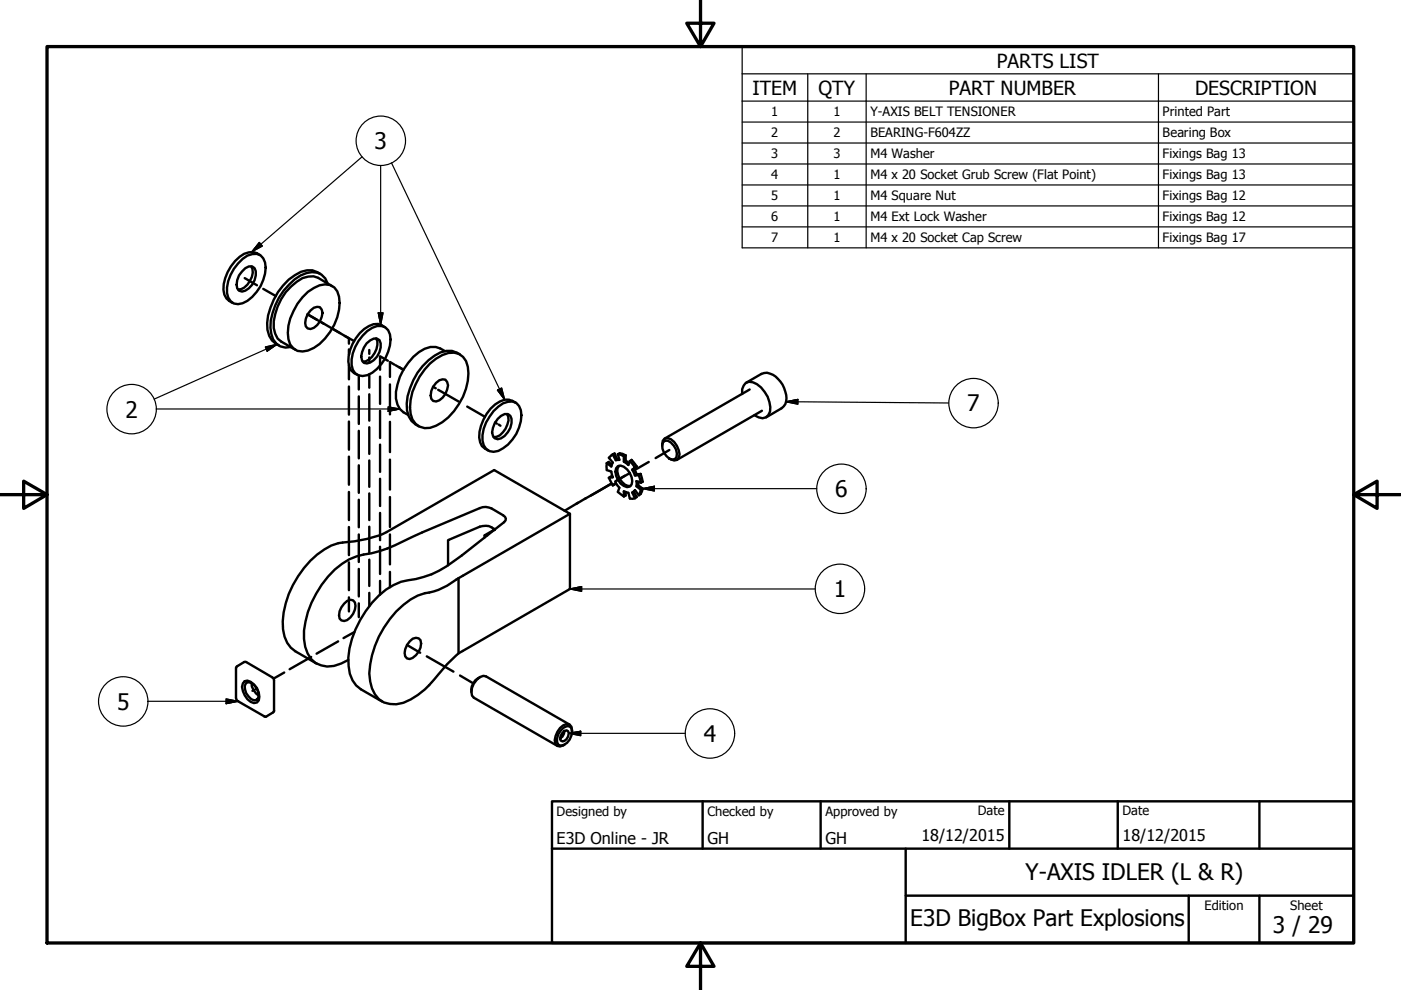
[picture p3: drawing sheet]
<svg xmlns="http://www.w3.org/2000/svg" width="297mm" height="210mm" viewBox="0 0 297 210" stroke-linecap="round" stroke-linejoin="round" font-family="sans-serif">
<!-- layer: Tweak Trail (ISO) -->
<g fill="none" stroke="#000" stroke-width=".51">
<path d="M51.9 59l2.6 1.5M55.8 61.2l2.7 1.6M65.2 66.6l6.9 4M70.5 69.7l3.5 2v1.2M73.1 71.2l2 1.1M74 74.1v1.1M74 77.4v3M76.1 79.6v3M78.3 74.2v.8M78.3 75.8v.8M78.3 79.3v2.9M80.6 79.9v5.7"/>
<path d="M82.2 76.5l-1.6-1v2.9M83.6 77.3l-.9-.6v3.2M83.9 77.4l1.6 1-.9-.6M74 82v5.9M74 89.4v5.9M74 96.8v6M76.1 84v5.9M76.1 91.3v5.9M76.1 98.7v5.8M78.3 83.6v5.6M78.3 90.6v5.6M78.3 97.6v5.6"/>
<path d="M80.6 87.1v5.8M80.6 94.3v5.7M82.7 81.5v6.4M82.7 89.4v6.5M82.7 97.4v6.4M91.8 82l.6 .3M92.9 82.6l4.3 2.5M99.1 86.2l3.7 2.2M105 89.6l.3 .2M105.7 90l.4 .3M137.5 98l-2.9 1.7M141.9 95.4l-2.9 1.7"/>
<path d="M74 104.3v6M74 111.7v6M74 119.2v5.9M76.1 106v5.8M76.1 113.3v5.9M78.3 104.6v5.7M78.3 111.7v5.6M78.3 118.7v5.5M80.6 101.5v5.8M80.6 108.7v5.8M80.6 115.9v5.8M82.7 105.4v6.3"/>
<path d="M82.7 113.3v6.4M122.6 106.6l-2.9 1.7M124.2 105.6l-2 1.2M129.3 102.7l-4 2.4M129.5 102.6l-5.5 3.2M132.5 100.9l-2.1 1.2M133.5 100.3l-2.6 1.5M66 139.3l-4.6 2.6M71.7 136l-4.6 2.6M74 126.7v2.9M75.1 134l-2.3 1.3M76.1 120.6v5.9"/>
<path d="M76.1 127.9v2.9M78.3 125.7v2.8M80.6 123.2v2.9M82.7 121.3v3.2M86.3 136.8l2.8 1.6M90.5 139.2l5.6 3.2M53.8 146.3l-.3 .2M54.4 146l-.2 .1M60.3 142.6l-2.3 1.3M97.5 143.2l2.8 1.7"/>
</g>
<!-- layer: Visible (ISO) -->
<g fill="none" stroke="#000" stroke-width=".51">
<path d="M51.3 57.6l.7-.7 .8-.4h.7l.5 .4a3.8 3.8 0 0 1-2.7 4.9l-.6-.2a2.74 2.74 0 0 1 0-3.2zM51.4 54.9a3.4 3.4 0 0 1 3.8-.8 3.8 3.8 0 0 1 1 3.9 8.9 8.9 0 0 1-4.8 6.3 2.31 2.31 0 0 1-3.3-2.2 9.1 9.1 0 0 1 3.3-7.2zM53.3 56.5a3.8 3.8 0 0 1-2.2 4.8l-.6 .1M55.1 54.1a3.2 3.2 0 0 0-4.3 .4 9.3 9.3 0 0 0-3.4 6.9 3 3 0 0 0 1.9 2.8M67.9 58.1a4.3 4.3 0 0 0-5.4 .2 13.4 13.4 0 0 0-5.8 11.6 4 4 0 0 0 2.4 3.4M65.3 61.9a5.3 5.3 0 0 1 4.7-1.5 3.6 3.6 0 0 1 2 3.8 11.9 11.9 0 0 1-5.5 9.6 3.7 3.7 0 0 1-4.3 .1 5.1 5.1 0 0 1-1-4.8 13.6 13.6 0 0 1 4.1-7.2zM65.8 65.8l.7-.6 .7-.1h.6l.4 .5a3.5 3.5 0 0 1-2.4 4.2l-.6-.2a2.35 2.35 0 0 1 0-3zM69.5 60.1a3.3 3.3 0 0 0-4.5-2.2 12.3 12.3 0 0 0-6.6 6.8 9 9 0 0 0-.5 7.3 3.1 3.1 0 0 0 3.8 1.6M70.4 60.7l-3-1.8a4.4 4.4 0 0 0-4.5 .8 11.9 11.9 0 0 0-4.9 9.9l.4 1.2 .5 1 .7 .6 3 1.7M77.7 72.8l1.5-1h.7l.6 .3a3.8 3.8 0 0 1-2.7 5l-.6-.2-.4-.5a4.1 4.1 0 0 1 .9-3.6zM77.9 70.2a3.3 3.3 0 0 1 3.8-.8 3.6 3.6 0 0 1 1 3.9 8.9 8.9 0 0 1-4.8 6.2 2.37 2.37 0 0 1-3.4-2.1 9.1 9.1 0 0 1 3.4-7.2zM79.8 71.7a3.9 3.9 0 0 1-2.3 4.9l-.6 .1"/>
<path d="M81.6 69.4a2.7 2.7 0 0 0-3.4-.3 8.9 8.9 0 0 0-4.3 7.6 2.8 2.8 0 0 0 1.9 2.8M91.2 77.1a7.2 7.2 0 0 1 5.1-2.3 3.3 3.3 0 0 1 2.9 3 12.8 12.8 0 0 1-6.7 12.5 3.5 3.5 0 0 1-5.4-2.6 12.1 12.1 0 0 1 2.9-9.4zM94.4 74.5a4.2 4.2 0 0 0-5.6 .1 12.2 12.2 0 0 0-4.9 9.9 3.9 3.9 0 0 0 2.7 3.5M97.5 75.2a4.3 4.3 0 0 0-5.4 .2 13.4 13.4 0 0 0-5.8 11.6 4.2 4.2 0 0 0 2.5 3.4M92.5 81.2l.7-.6 .7-.2 .5 .1 .4 .5a3.5 3.5 0 0 1-2.3 4.1l-.7-.1a2.35 2.35 0 0 1 0-3zM104.6 87.2a4.8 4.8 0 0 1 4-2.1 2.64 2.64 0 0 1 2 2.9 8.7 8.7 0 0 1-4.9 7.6 2.37 2.37 0 0 1-3.4-2.2 8.4 8.4 0 0 1 2.3-6.2zM105.5 88.8l.7-.6 .8-.4h.7l.5 .4a3.8 3.8 0 0 1-2.7 4.9l-.6-.2-.4-.5a4 4 0 0 1 1-3.6zM107.5 87.8a2.87 2.87 0 0 1-.3 3.1 2.83 2.83 0 0 1-2.6 1.8M109.3 85.4a3.2 3.2 0 0 0-4.3 .4 9.5 9.5 0 0 0-3.4 6.9 2.8 2.8 0 0 0 1.9 2.8M128.7 98.2v1.5l.9 .3 .3 1.2-.8 .1M128.7 98.2l.3-.2 .7 .5M129.7 96.5l.6-.3 .6 1.2-.3 .2-.7-1.2-.8 .7 .8 1-.3 .8-.9-.7"/>
<path d="M131 96.3l.4-.2 1.3 .5M131 96.3l1.3 .4M131 96.3l.3 1.2-.7 .1M131 98.8a2.25 2.25 0 0 1 2.5 1.5 2.2 2.2 0 0 1 0 2.9 2.25 2.25 0 0 1-2.5-1.5 2.2 2.2 0 0 1 0-2.9zM131.3 98.8a2.32 2.32 0 0 0 .1 2.7 2.37 2.37 0 0 0 2.3 1.5M131.3 97.3l-.4 .1M132.7 96.6v1l-.4 .3v-1.2M132.7 96.6l-.4 .1M132.7 97.6l.6 .6M133.5 97.8l.4-.3 1.1 1.4M133.5 97.8l1.1 1.3M133.5 97.8l-.3 .8-.9-.7"/>
<path d="M134 99.6l.6 1.2M134.4 99.4l.6 1.2M135 98.9l-1 .7 .6-.5M135 98.9l-.4 .2M140.4 94.5l.1-1.1 .4-.4a2.24 2.24 0 0 1 2.6 1.5l.6 1.8-.2 .8-.4 .4-.6 .1-1-.3M140.6 93.8l.4-.4a2.65 2.65 0 0 1 2.5 2.7l-.1 .8-.3 .4-.5 .1a2.92 2.92 0 0 1-2-3.6zM157.4 83.5a2.15 2.15 0 0 1 1.4-2.6 5.5 5.5 0 0 1 4.5 5.4 1.84 1.84 0 0 1-.6 1.9 1.84 1.84 0 0 1-1.9 .3l-.8-.5M158.2 81.1l3.2-1.8a3.4 3.4 0 0 1 4.1 1.6 5.6 5.6 0 0 1 1 4.8l-.8 .9-3.3 1.9M158.9 82.6l-18 10.4M161.5 87.1l-18 10.4M102.7 113.5h.6M104.7 112.1v.3l-2 1.1v.5"/>
<path d="M104.9 112.2a2.99 2.99 0 0 0-3.2-.5l-6.7 2.8v5.4M120.8 108.9v16l-22.7 13.1a16.4 16.4 0 0 0-5.1 5 17.4 17.4 0 0 1-7.5 6 4.9 4.9 0 0 1-6.6-3 10.9 10.9 0 0 1 0-7 19.8 19.8 0 0 1 9.7-12.7l1.5-.5a13.7 13.7 0 0 0 7.1-3.2M129.1 101.3l.8 1.6M129.9 101.1h-.4l-.4 .2M129.9 102.9l.7-.5 .7 1-.3 .9 1.3 1M130.6 102.5l-.7 .4M132.3 105.3v-1.1l.9 .3 .3 1.2 1.1-.1M132.7 104.3v.8l-.4 .2M134.4 104.2l.6 1.2-.4 .2M134.7 104l-.5 .4M135.4 102.1l-.1 .8M135.4 100.7l.5 1.6"/>
<path d="M135.4 105l-.8-1.1-.6 .5 .6 1.2M135.8 100.5l.5 1.6-.4 .2M135.8 100.5l-.8 .1-.4 .2 .8-.1M135.8 100.5l-.4 .2M135.9 103.9l-.5 1.1M135.9 102.3l-1-.3v1.1M136.3 103.6l-.5 1.1-.4 .3M136.3 103.6l-1-.7-.4 .2 1 .8M136.3 103.6l-.4 .3M73 128l.6-.6 .7-.2 .6 .1a2.2 2.2 0 0 1 0 2.8 2.07 2.07 0 0 1-2.5 1.4 2.1 2.1 0 0 1 0-2.8zM73.9 139.9a6.7 6.7 0 0 1-7 .7 6.6 6.6 0 0 1-2.4-5.1 20.1 20.1 0 0 1 9.5-16.9l3.1-1a29.6 29.6 0 0 0 10.3-3.8l14.3-6.1a2.82 2.82 0 0 1 2.5 .1l2.9 1.8 .2 .4-.1 .3-9.3 7.5a22.5 22.5 0 0 1-9.8 5 12.9 12.9 0 0 0-9.2 5 21.2 21.2 0 0 0-5 11.6 7.8 7.8 0 0 0 1.6 5.9l1 .8 4.5 2.7M86.9 136l.6-.6 .7-.2 .6 .2a2.1 2.1 0 0 1 0 2.7 2.22 2.22 0 0 1-2.5 1.5 2.2 2.2 0 0 1 0-2.8z"/>
<path d="M97.2 122.6l23.6-13.7-16-9.2-22.8 13.1a27.9 27.9 0 0 1-10.2 2.4 15.8 15.8 0 0 0-8.6 7 18.3 18.3 0 0 0-3.2 11.2 5.9 5.9 0 0 0 2.6 4.7l4.5 2.6M97.2 122.6v15.9M50.1 141.4l1.9-1.1 6 3.6 .1 6.9-.2 .2-1.7 1-6-3.6-.2-.4zM51.9 144.4l.6-.1a3.5 3.5 0 0 1 2.4 4.2l-.4 .4a2.24 2.24 0 0 1-2.6-1.5l-.6-1.8 .2-.7zM52.1 144.9l.5-.3a2.83 2.83 0 0 1 2.1 3.4l-.3 .4-.5 .1a3.2 3.2 0 0 1-2-3zM53.3 144.8a3.4 3.4 0 0 0 1.6 2.7M101.8 143.5a3.1 3.1 0 0 0-1.9 3.2M118.9 154.9l.6-.6 .7-.3h.6a2.1 2.1 0 0 1 0 2.8 1.86 1.86 0 0 1-2.4 1.1 2.6 2.6 0 0 1 .5-3zM119.7 155l-.4 1.2-.6 .4 .2 .4 .4 .2a1.63 1.63 0 0 0 1.2-2.2l-.4-.2a1.82 1.82 0 0 0-1.4 1.8M120.8 153.6l-17.7-10.2a2.32 2.32 0 0 0-2.6 1.5 2.38 2.38 0 0 0 0 3l17.7 10.3M121.3 155.1l-.1-1-.4-.5a2.24 2.24 0 0 0-2.6 1.6l-.6 1.7 .2 .8 .4 .5 .5 .1 1-.4"/>
</g>
<circle cx="104.7" cy="112.4" r=".25" fill="#000"/>
<!-- layer: Symbol (ISO) -->
<g fill="none" stroke="#000" stroke-width=".25">
<path d="M157.4 15.7v-5.8h129.6v5.8M157.4 15.7h129.6v5.7M157.4 15.7v36.8h129.6v-31.1M171.3 15.7v36.8M183.6 15.7v36.8M245.6 15.7v36.8M76.8 33.2l-23.4 20.2M80.7 35.1v33.8M83 34.5l24 50.2M157.4 21.4h129.6M157.4 25.9h129.6M157.4 30.3h129.6"/>
<path d="M157.4 34.8h129.6M157.4 39.2h129.6M55 51.4l.6 .8-2.2 1.2zM157.4 43.7h129.6M157.4 48.1h129.6M56.3 73.6l2.4-.6-2.1 1.5zM58.7 73l-26 11.6M80.2 66.3h1l-.5 2.6zM33.1 86.7h51.7M82.3 86.3l2.5 .4-2.5 .5zM105.5 82.7l.9-.4 .6 2.4zM166.6 85.2l2.6-.5v1z"/>
<path d="M166.6 85.2l34.5 .2M136.3 103.6l2.4-.5v1zM136.3 103.6h36.9M120.8 124.9l2.5-.5v1zM120.8 124.9h52M31.4 148.7h19.1M47.9 148.2l2.6 .5-2.6 .5zM120.6 155.5l2.5-.5v1zM120.6 155.5h24.7"/>
<circle cx="80.7" cy="29.8" r="5.2"/>
<circle cx="27.9" cy="86.7" r="5.2"/>
<circle cx="206.4" cy="85.5" r="5.2"/>
<circle cx="178.4" cy="103.6" r="5.2"/>
<circle cx="178.1" cy="124.8" r="5.2"/>
<circle cx="26.1" cy="148.7" r="5.2"/>
<circle cx="150.5" cy="155.5" r="5.2"/>
</g>
<!-- layer: Border (ISO) -->
<path d="M148.5 -.1v10l-2.9-5h5.8l-2.9 5M10 9.9h277v190h-277zM0 104.9h10l-5-2.9v5.8l5-2.9M287 104.9l5 2.9v-5.8l-5 2.9h10M148.5 199.9l2.9 5h-5.8l2.9-5v10" fill="none" stroke="#000" stroke-width=".7"/>
<!-- layer: Title (ISO) -->
<path d="M117 169.9h170v30h-170zM117 179.9h170M149 169.9v10M174 169.9v10M192 179.9v20M214 169.9v10M237 169.9v10M267 169.9v10M192 189.9h95M252 189.9v10M267 189.9v10" fill="none" stroke="#000" stroke-width=".51"/>
<!-- layer: Symbol (ISO) -->
<g fill="#000" stroke="#000" stroke-width=".25">
<path d="M55 51.4l-1.6 2zM55 51.4l.6 .8-2.2 1.2zM56.6 74.5l2.1-1.5zM56.3 73.6l2.4-.6-2.1 1.5zM80.2 66.3l.5 2.6zM80.2 66.3h1l-.5 2.6zM82.3 87.2l2.5-.5zM82.3 86.3l2.5 .4-2.5 .5zM105.5 82.7l1.5 2zM105.5 82.7l.9-.4 .6 2.4zM166.6 85.2l2.6-.5zM166.6 85.2l2.6-.5v1z"/>
<path d="M136.3 103.6l2.4-.5zM136.3 103.6l2.4-.5v1zM120.8 124.9l2.5-.5zM120.8 124.9l2.5-.5v1zM47.9 149.2l2.6-.5zM47.9 148.2l2.6 .5-2.6 .5zM120.6 155.5l2.5-.5zM120.6 155.5l2.5-.5v1z"/>
</g>
<g font-size="4.8">
<text x="79.4" y="31.6">3</text>
<text x="26.6" y="88.6">2</text>
<text x="205" y="87.2">7</text>
<text x="177.1" y="105.4">6</text>
<text x="176.8" y="126.6">1</text>
<text x="24.8" y="150.5">5</text>
<text x="149.2" y="157.3">4</text>
<text x="217.4" y="186.5">Y-AXIS IDLER (L &amp; R)</text>
<text x="193" y="196.3">E3D BigBox Part Explosions</text>
<text x="269.9" y="197.8">3 / 29</text>
</g>
<g font-size="4.1">
<text x="211.3" y="14.3">PARTS LIST</text>
<text x="159.6" y="20">ITEM</text>
<text x="173.5" y="20.1">QTY</text>
<text x="201.2" y="20">PART NUMBER</text>
<text x="253.4" y="20.1">DESCRIPTION</text>
</g>
<g font-size="3.4">
<text x="118" y="178.9">E3D Online - JR</text>
<text x="150" y="178.9">GH</text>
<text x="175" y="178.9">GH</text>
<text x="195.4" y="178.3">18/12/2015</text>
<text x="238" y="178.3">18/12/2015</text>
</g>
<g font-size="2.7">
<text x="163.5" y="24.7">1</text>
<text x="163.5" y="29.1">2</text>
<text x="176.7" y="24.7">1</text>
<text x="176.7" y="29.1">2</text>
<text x="184.5" y="24.7">Y-AXIS BELT TENSIONER</text>
<text x="184.5" y="29.1">BEARING-F604ZZ</text>
<text x="246.5" y="24.7">Printed Part</text>
<text x="246.5" y="29.1">Bearing Box</text>
<text x="163.5" y="33.6">3</text>
<text x="176.7" y="33.6">3</text>
<text x="184.5" y="33.6">M4 Washer</text>
<text x="246.5" y="33.6">Fixings Bag 13</text>
<text x="163.5" y="37.9">4</text>
<text x="176.7" y="38">1</text>
<text x="184.5" y="38">M4 x 20 Socket Grub Screw (Flat Point)</text>
<text x="246.5" y="38">Fixings Bag 13</text>
<text x="163.5" y="42.4">5</text>
<text x="163.5" y="46.9">6</text>
<text x="176.7" y="42.4">1</text>
<text x="176.7" y="46.8">1</text>
<text x="184.5" y="42.5">M4 Square Nut</text>
<text x="184.5" y="46.9">M4 Ext Lock Washer</text>
<text x="246.5" y="42.5">Fixings Bag 12</text>
<text x="246.5" y="46.9">Fixings Bag 12</text>
<text x="163.5" y="51.3">7</text>
<text x="176.7" y="51.3">1</text>
<text x="184.5" y="51.3">M4 x 20 Socket Cap Screw</text>
<text x="246.5" y="51.3">Fixings Bag 17</text>
<text x="118" y="173">Designed by</text>
<text x="150" y="173">Checked by</text>
<text x="175" y="173">Approved by</text>
<text x="207.3" y="172.9">Date</text>
<text x="238" y="172.9">Date</text>
<text x="255.4" y="193">Edition</text>
<text x="273.6" y="193">Sheet</text>
</g>
</svg>
